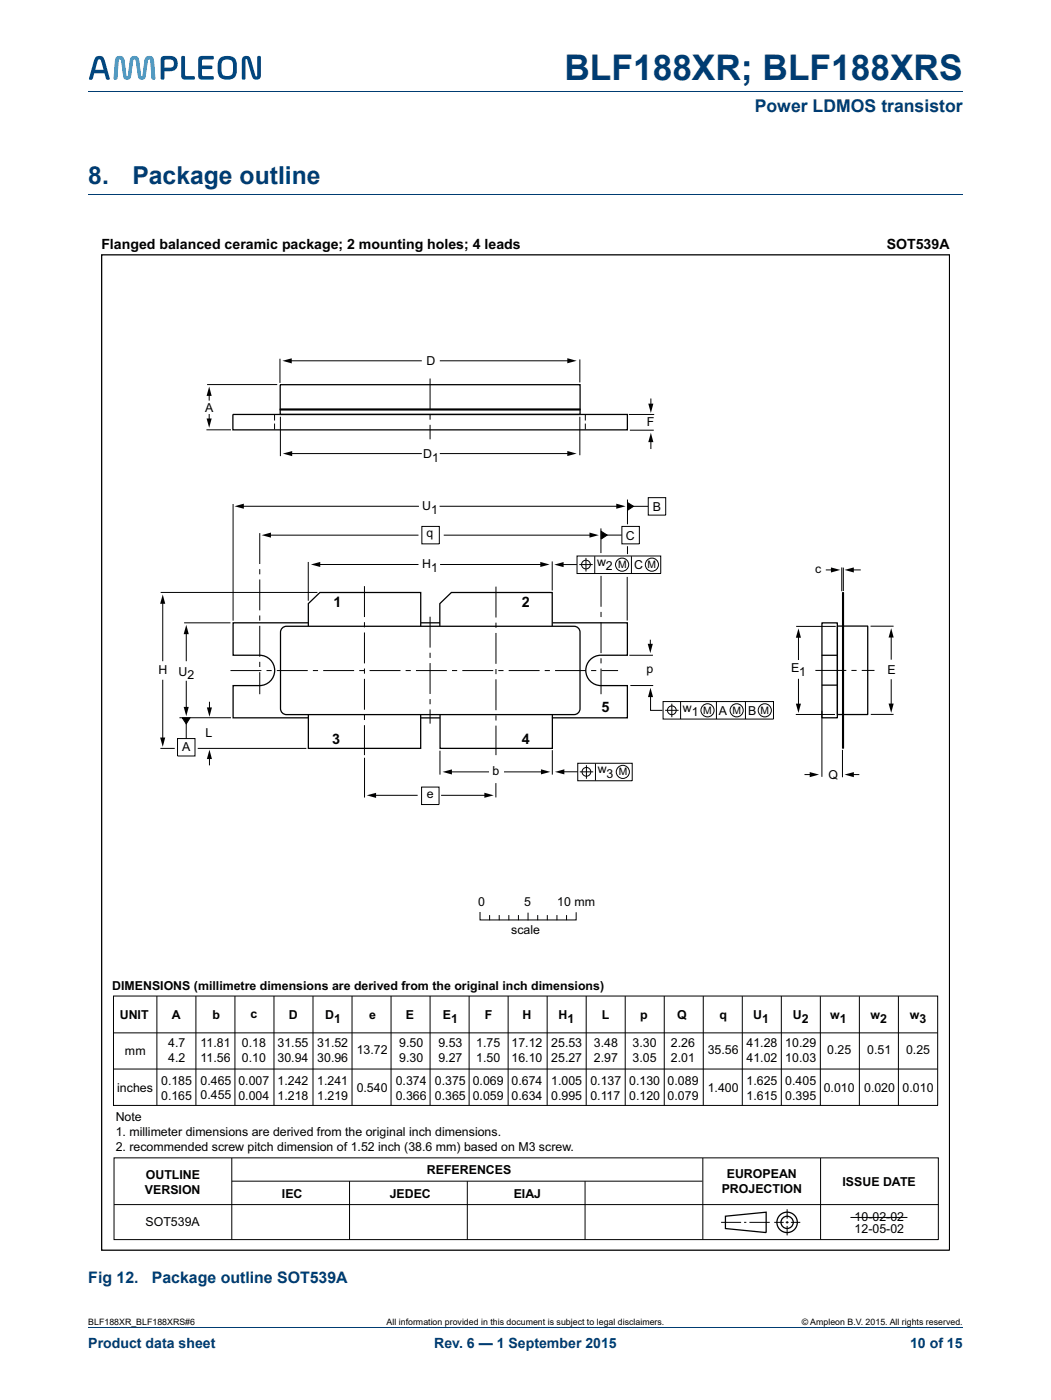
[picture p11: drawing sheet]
<svg xmlns="http://www.w3.org/2000/svg" width="210mm" height="280mm" viewBox="0 0 210 280" stroke-linecap="round" stroke-linejoin="round" font-family="sans-serif">
<path d="M17.6 18.3h174.7M17.6 265.3h174.7" fill="none" stroke="#003c72" stroke-width=".2"/>
<g fill="#00467f">
<path d="M36.2 11.3l.3-.1 .4 .1 .1 3.8 1.9 .2-.1 .6h-1.8a.71 .71 0 0 1-.8-.8z"/>
<path d="M39.8 11.4l.6-.2h2l.3 .1-.1 .6h-2l-.2 .1-.1 1.1h2l.1 .4-.1 .3h-2v1.1l.3 .3h2l.1 .6-.3 .1h-2a.71 .71 0 0 1-.8-.8v-3.1z"/>
<path d="M19.7 11.9l-.7 2h1.7l-.6-1.8-.1-.2zM19.1 11.4a1.15 1.15 0 0 1 1.3-.1 1.15 1.15 0 0 1 .6 1.1l.9 3.2-.1 .3-.6-.1-.3-1.2h-2.1l-.3 1.2-.7 .1v-.3l.9-3.2z"/>
<path d="M32.9 12l-.1 1.5h1.1a.82 .82 0 0 0 .8-.8 .82 .82 0 0 0-.8-.8zM32.3 11.4a3.4 3.4 0 0 1 2.8 .2 1.59 1.59 0 0 1 .3 1.7 1.59 1.59 0 0 1-1.5 .9h-1.1v1.6l-.4 .1-.3-.1v-3.8z"/>
<path d="M44.5 12.2a3.2 3.2 0 0 0 .1 2.8 1.19 1.19 0 0 0 1.3 .2 1.19 1.19 0 0 0 .6-1.2 2.2 2.2 0 0 0-.3-2l-1.1-.1zM43.9 11.7a2.36 2.36 0 0 1 3.2 .2 4.5 4.5 0 0 1-.2 3.5 2.35 2.35 0 0 1-3.2-.2 4.5 4.5 0 0 1 .2-3.5z"/>
</g>
<path d="M23.3 11.3a1 1 0 0 1 1.1 0 1 1 0 0 1 .5 .9l.3 2.8 .2 .3 .1-.3 .4-2.8a.97 .97 0 0 1 1-1 .97 .97 0 0 1 .9 1l.4 2.8 .1 .3 .2-.3 .3-2.8a.98 .98 0 0 1 1-1 .98 .98 0 0 1 1 1l.2 3.6-.4 .1-.3-.1-.3-3.6-.2-.3-.3 .3-.4 2.9a.8 .8 0 0 1-.8 .8 .8 .8 0 0 1-.8-.8l-.4-2.9-.2-.3-.3 .3-.4 2.9a.8 .8 0 0 1-.8 .8 .8 .8 0 0 1-.8-.8l-.4-2.9-.3-.3-.2 .3-.3 3.6-.4 .1-.3-.1 .2-3.6z" fill="#00a4e4"/>
<path d="M48.5 11.4a1.01 1.01 0 0 1 1.1-.1 1.01 1.01 0 0 1 .6 .8l.8 3.1 .2 .1 .2-.2v-3.8l.3-.1 .4 .1v3.7a.94 .94 0 0 1-.9 .9 .94 .94 0 0 1-1-.9l-.8-3.1-.2-.1-.2 .2v3.8l-.3 .1-.4-.1v-3.7z" fill="#00467f"/>
<path d="M17.6 38.8h174.7" fill="none" stroke="#003c72" stroke-width=".2"/>
<g fill="none" stroke="#000" stroke-width=".2">
<path d="M41.4 76.8h14M41.8 78.4v1.7M55.9 71.7v4.8M57.5 72.1h26.7M85.9 75.6v6.2M87.8 72.1h26.2M115.8 71.8v4.6M130 79.6v2.1M41.2 85.9h4.9M41.8 82.7v2M54.8 82.9v1.1M54.8 84.6v1.2"/>
<path d="M56 83.3v7.8M57.6 90.6h26.6M85.9 82.8v1.1M85.9 84.9v2.9M87.8 90.6h26.2M115.8 83.3v7.7M116.9 82.9v1.1M116.9 84.6v1.2M125.3 99.8v5M125.6 82.8h5.1M125.8 86h4.8M129.5 99.4h3.5v3.5h-3.5z"/>
<path d="M130 87.6v2.1M32.1 118.4h31.3M32.5 119.9v12.2M46.6 100.7v23.3M47.6 101.2h36.1M51.9 106.5v6.2M51.9 113.7v1.1M51.9 115.8v6.2M53.1 106.9h30.5M61.6 112.3v7.7M62.9 112.8h20.7M72.8 117.1v6.2"/>
<path d="M84.3 105.2h3.4v3.5h-3.4zM87.8 101.2h36M87.9 112.8h20.8M88.6 106.9h29.9M99.1 117.2v6.2M110.3 112.2v5.8M111.8 112.8h3.4M115.2 111.1h16.8v3.5h-16.8zM115.7 112.8h2.7M117 111.5v2.7M118.8 111.1v3.5M120 105.6v4.9"/>
<path d="M120 115.1v6.1M120.1 106.2l1.2 .7-1.2 .8zM120.6 106.9h3.6M124.2 105.2h3.5v3.5h-3.5zM125.3 115.3v8.7M125.3 109.1v1.6M125.3 100.4l1.2 .8-1.2 .8zM125.9 101.2h3.5M126.1 111.1v3.5M164.9 113.9h2.1M168.1 113.4v4.8M168.4 113.4v4.7"/>
<path d="M169.8 113.9h2.1M32.5 135.8v12.7M36.8 124.5h9.2M37.2 126v6.1M37.2 136v6.3M46 134h6.2M51.9 123v1M51.9 125.1v6.1M51.9 132.3v1M51.9 134.3v4.4M53.2 134h1.1M55.3 134h6.2"/>
<path d="M62.5 134h1M64.5 134h6.2M71.8 134h1M72.8 124.3v1.1M72.8 126.4v6.2M72.8 133.6v1M72.8 135.6v6.2M73.8 134h6.2M81 134h1M83.1 134h6.1M85.9 123.2v6.2M85.9 130.4v1.1"/>
<path d="M85.9 132.5v6.2M85.9 139.7v1M90.3 134h1M92.3 134h6.2M99.1 124.4v1M99.1 126.5v6.2M99.1 133.7v1M99.1 135.7v6.2M99.5 134h1.1M101.6 134h6.2M108.8 134h1M110.9 134h6.1"/>
<path d="M118.1 134h1M120 122.3v1M120 124.3v6.2M120 131.5v1.1M120 133.6v5.1M120.1 134h3.3M125.7 130.9h4.7M125.9 137h4.6M129.9 127.8v1.9M129.9 138.6v3.3h2.4M159 125.2h7.9M159.5 135.6v6.1"/>
<path d="M159.5 126.7v5.2M162.8 134h6.2M170 134h1.1M172.1 134h2.6M173.9 125.1h4.6M178 126.6v5.2M178 135.7v6M32 149.5h2.9M35.5 147.6h3.4v3.5h-3.4zM35.8 143.4h10.3M36.4 143.4h1.5l-.7 1.2zM37.2 144v3.6"/>
<path d="M39.5 149.5h21.7M41.8 140.2v2.2M41.8 150.9v2M72.8 142.8v1.1M72.8 144.9v6M72.8 151.4v8M74.4 158.9h9M84.2 157.3h3.5v3.5h-3.5zM85.9 141.8v2.8M87.9 150v4.8M88.1 158.9h9.4M89.5 154.2h8.2"/>
<path d="M99 156.5v2.8M99.1 142.9v1.1M99.1 145v5.9M100.7 154.2h8.1M110.3 149.9v4.9M112 154.2h3.4M115.4 152.5h10.9v3.5h-10.9zM115.8 154.2h2.7M117.1 152.9v2.7M118.9 152.6v3.4M132.4 140.2h22.1v3.5h-22.1zM132.8 141.9h2.7"/>
<path d="M134.2 140.6v2.7M135.9 140.2v3.5M143.1 140.2v3.5M148.9 140.2v3.5M158.9 142.8h7.9M160.7 154.8h2.1M164.1 142v13.2M168.3 149.8v5.5M169.8 154.8h1.8M173.9 142.8h4.6M22.7 199h164.6v21.9h-164.6zM31.3 199v21.9"/>
<path d="M39.1 199v21.9M46.9 199v21.9M54.7 199v21.9M62.5 199v21.9M70.3 199v21.9M78.1 199v21.9M85.9 199v21.9M93.7 199v21.9M95.9 182.3v1.5h19.2v-1.4M97.8 183v.8M99.7 183v.8M101.5 199v21.9"/>
<path d="M101.6 183v.8M103.5 183v.8M105.5 182.5v1.3M107.4 183v.8M109.3 199v21.9M109.3 183v.8M111.2 183v.8M113.1 183v.8M117.1 199v21.9M124.9 199v21.9M132.7 199v21.9M140.5 199v21.9"/>
<path d="M148.2 199v21.9M156 199v21.9M163.8 199.1v21.8M171.6 199.1v21.8M179.4 199v21.9M22.7 206.4h164.6M22.7 213.6h164.6M22.8 231.4h164.6v16.3h-164.6zM46.3 231.4v16.3M46.3 236h94M69.8 236v11.7M93.3 236v11.7"/>
<path d="M116.8 236v11.7M140.4 231.4v16.3M163.9 231.4v16.3M22.8 240.7h164.6M144 244.3h4M148.6 244.3h.5M149.7 244.3h4M154.6 244.3h1.9M156.9 244.3h.6M157.2 241.6v1.9M157.2 244v.5M157.2 245v1.9"/>
<path d="M157.9 244.3h1.9M169.8 243.3h11.4"/>
<circle cx="117" cy="112.8" r=".87"/>
<circle cx="124.2" cy="112.8" r="1.31"/>
<circle cx="130.2" cy="112.8" r="1.31"/>
<circle cx="117.1" cy="154.2" r=".87"/>
<circle cx="124.4" cy="154.2" r="1.31"/>
<circle cx="134.2" cy="141.9" r=".87"/>
<circle cx="141.3" cy="141.9" r="1.31"/>
<circle cx="147.1" cy="141.9" r="1.31"/>
<circle cx="152.7" cy="141.9" r="1.31"/>
</g>
<g fill="none" stroke="#000" stroke-width=".25">
<path d="M20.3 50.9h169.3v198.9h-169.3zM56 76.9h59.9v5.9h-59.9zM46.5 82.8h78.8v3.1h-78.8zM56 81.7h59.8v.2h-59.8zM60.3 81.7l.1 .2M85.2 81.8v.1M86.6 81.8v.1M111.5 81.7v.2M168.3 118.4h.2v31.1h-.2zM56.5 125.4l.7-.3h57.5a1.19 1.19 0 0 1 1.1 1.2v15.3a1.19 1.19 0 0 1-1.1 1.2h-57.5a1.19 1.19 0 0 1-1.2-1.2v-15.3l.1-.3zM61.5 124.5h-14.9v6.4h5.2a3 3 0 0 1 3.1 3.1 3 3 0 0 1-3.1 3h-5.2v6.4h15M61.6 125.1v-4.5l2.3-2.2h20.1v6.7"/>
<path d="M84.1 124.5h3.8M87.8 125.1v-4.5l2.3-2.2h20.2v6.7M110.3 124.5h15v6.4h-5.3a3 3 0 0 0-3 3.1 3 3 0 0 0 3 3h5.3v6.4h-15.1M164.2 124.5h3v18.9h-3zM164.2 130.9h3M164.2 136.9h3M167.2 125.1h6.1v17.7h-6.1zM61.6 142.8v6.7h22.4v-6.7M84.1 143.5h3.8M87.9 142.8v6.7h22.4v-6.7M144.9 243l8.1-.8v4.1l-8.1-.8z"/>
<circle cx="157.2" cy="244.3" r="2.04"/>
<circle cx="157.2" cy="244.3" r="1.22"/>
</g>
<g fill="#000">
<path d="M41.8 77.2l.5 1.9h-1zM56.4 72.1l1.9-.5v1zM113.3 71.6l1.9 .5-1.9 .5zM41.3 83.6h1l-.5 1.9zM56.5 90.6l1.9-.5v1.1zM113.3 90.1l1.9 .5-1.9 .5zM130 86.5l.5 1.8h-1zM129.5 80.7h1l-.5 1.8zM46.8 101.2l1.9-.6v1.1zM52.3 106.9l1.8-.5v1zM62.1 112.8l1.9-.5v1zM107.9 112.3l1.9 .5-1.9 .5z"/>
<path d="M110.7 112.8l1.9-.5v1zM117.7 106.4l1.9 .5-1.9 .5zM120.1 106.2l1.2 .7-1.2 .8zM123.1 100.6l1.8 .6-1.8 .5zM125.3 100.4l1.2 .8-1.2 .8zM166 113.4l1.8 .5-1.8 .5zM168.7 113.9l1.8-.5v1zM32.5 118.8l.5 1.8h-1zM37.2 124.9l.5 1.8h-1zM129.4 128.7h1l-.5 1.8zM129.9 137.4l.5 1.9h-1zM159.5 125.6l.5 1.8h-1.1z"/>
<path d="M178 125.5l.5 1.9h-1zM32 147.4h1l-.5 1.8zM36.4 143.4h1.5l-.7 1.2zM36.7 141.3h1l-.5 1.8zM41.8 149.8l.5 1.9h-1zM41.3 141.4h1l-.5 1.8zM73.2 158.9l1.9-.5v1zM88.4 154.2l1.9-.5v1.1zM96.7 158.4l1.9 .5-1.9 .5zM108 153.7l1.9 .5-1.9 .5zM110.8 154.2l1.9-.5v1zM158.9 140.6h1.1l-.5 1.9z"/>
<path d="M161.7 154.3l1.9 .5-1.9 .5zM168.7 154.8l1.8-.5v1zM177.5 140.6h1l-.5 1.9z"/>
</g>
<text font-size="7" fill="#003c72" x="112.7" y="16">BLF188XR; BLF188XRS</text>
<g font-size="4.9" fill="#003c72">
<text x="17.6" y="36.8">8.</text>
<text x="26.5" y="36.8">Package outline</text>
</g>
<text font-size="3.5" fill="#003c72" x="150.7" y="22.4">Power LDMOS transistor</text>
<g font-size="3.2" fill="#003c72">
<text x="17.6" y="256.3">Fig 12.</text>
<text x="30.3" y="256.3">Package outline SOT539A</text>
</g>
<g font-size="2.9">
<text x="66.6" y="121.3">1</text>
<text x="104.2" y="121.3">2</text>
<text x="120.1" y="142.2">5</text>
<text x="66.3" y="148.7">3</text>
<text x="104.2" y="148.7">4</text>
</g>
<g font-size="2.8">
<text x="20.2" y="49.7">Flanged balanced ceramic package; 2 mounting holes; 4 leads</text>
<text x="177.1" y="49.7">SOT539A</text>
</g>
<g font-size="2.8" fill="#003c72">
<text x="17.6" y="269.3">Product data sheet</text>
<text x="86.7" y="269.3">Rev. 6 — 1 September 2015</text>
<text x="181.7" y="269.3">10 of 15</text>
</g>
<g font-size="2.5">
<text x="85.2" y="73">D</text>
<text x="40.9" y="82.3">A</text>
<text x="129.2" y="85.2">F</text>
<text x="84.5" y="91.5">D</text>
<text x="86.3" y="92.3">1</text>
<text x="84.3" y="101.9">U</text>
<text x="85.2" y="107.3">q</text>
<text x="86.1" y="102.7">1</text>
<text x="125" y="107.8">C</text>
<text x="130.4" y="102">B</text>
<text x="84.3" y="113.5">H</text>
<text x="119.2" y="113.1">w</text>
<text x="121" y="113.9">2</text>
<text x="126.7" y="113.7">C</text>
<text x="86.1" y="114.3">1</text>
<text x="162.8" y="114.6">c</text>
<text x="31.7" y="134.8">H</text>
<text x="35.7" y="135">U</text>
<text x="37.5" y="135.8">2</text>
<text x="129.1" y="134.6">p</text>
<text x="158" y="134.2">E</text>
<text x="159.6" y="135.1">1</text>
<text x="177.2" y="134.7">E</text>
<text x="136.4" y="142.3">w</text>
<text x="138.2" y="143.1">1</text>
<text x="143.6" y="142.9">A</text>
<text x="149.4" y="142.9">B</text>
<text x="36.4" y="150">A</text>
<text x="41.1" y="147.2">L</text>
<text x="98.4" y="154.9">b</text>
<text x="119.4" y="154.6">w</text>
<text x="121.1" y="155.4">3</text>
<text x="165.5" y="155.6">Q</text>
<text x="85.3" y="159.5">e</text>
<text x="95.5" y="181.1">0</text>
<text x="104.7" y="181.1">5</text>
<text x="111.3" y="181.1">10 mm</text>
<text x="102.1" y="186.6">scale</text>
<text x="22.4" y="197.7">DIMENSIONS (millimetre dimensions are derived from the original inch dimensions)</text>
<text x="23.9" y="203.7">UNIT</text>
<text x="34.3" y="203.5">A</text>
<text x="42.5" y="203.5">b</text>
<text x="50" y="203.4">c</text>
<text x="57.7" y="203.5">D</text>
<text x="64.9" y="203.5">D</text>
<text x="73.7" y="203.5">e</text>
<text x="81.1" y="203.5">E</text>
<text x="88.4" y="203.5">E</text>
<text x="96.8" y="203.5">F</text>
<text x="104.3" y="203.5">H</text>
<text x="111.6" y="203.5">H</text>
<text x="120.2" y="203.5">L</text>
<text x="127.9" y="203.5">p</text>
<text x="135.2" y="203.5">Q</text>
<text x="143.7" y="203.5">q</text>
<text x="150.4" y="203.5">U</text>
<text x="158.4" y="203.5">U</text>
<text x="165.8" y="203.5">w</text>
<text x="173.9" y="203.5">w</text>
<text x="181.7" y="203.5">w</text>
<text x="33.6" y="209.2">4.7</text>
<text x="40.1" y="209.2">11.81</text>
<text x="48.3" y="209.3">0.18</text>
<text x="55.4" y="209.2">31.55</text>
<text x="63.4" y="209.2">31.52</text>
<text x="66.7" y="204.3">1</text>
<text x="79.7" y="209.2">9.50</text>
<text x="87.6" y="209.2">9.53</text>
<text x="90.1" y="204.3">1</text>
<text x="95.1" y="209.3">1.75</text>
<text x="102.2" y="209.2">17.12</text>
<text x="110.1" y="209.3">25.53</text>
<text x="113.3" y="204.3">1</text>
<text x="118.6" y="209.2">3.48</text>
<text x="126.4" y="209.2">3.30</text>
<text x="134" y="209.2">2.26</text>
<text x="149.1" y="209.3">41.28</text>
<text x="152.2" y="204.3">1</text>
<text x="156.8" y="209.3">10.29</text>
<text x="160.1" y="204.3">2</text>
<text x="167.8" y="204.3">1</text>
<text x="175.8" y="204.3">2</text>
<text x="183.6" y="204.3">3</text>
<text x="24.9" y="210.8">mm</text>
<text x="33.6" y="212.2">4.2</text>
<text x="40.1" y="212.2">11.56</text>
<text x="48.3" y="212.3">0.10</text>
<text x="55.4" y="212.2">30.94</text>
<text x="63.4" y="212.2">30.96</text>
<text x="71.2" y="210.7">13.72</text>
<text x="79.7" y="212.2">9.30</text>
<text x="87.6" y="212.2">9.27</text>
<text x="95.1" y="212.2">1.50</text>
<text x="102.2" y="212.2">16.10</text>
<text x="110.1" y="212.2">25.27</text>
<text x="118.6" y="212.2">2.97</text>
<text x="126.4" y="212.2">3.05</text>
<text x="134" y="212.2">2.01</text>
<text x="141.3" y="210.6">35.56</text>
<text x="149.1" y="212.2">41.02</text>
<text x="156.8" y="212.2">10.03</text>
<text x="165.2" y="210.6">0.25</text>
<text x="173.2" y="210.6">0.51</text>
<text x="181" y="210.6">0.25</text>
<text x="23.4" y="218.3">inches</text>
<text x="32.2" y="216.8">0.185</text>
<text x="32.2" y="219.8">0.165</text>
<text x="40.1" y="216.7">0.465</text>
<text x="40.1" y="219.7">0.455</text>
<text x="47.6" y="216.9">0.007</text>
<text x="47.6" y="219.8">0.004</text>
<text x="55.4" y="216.8">1.242</text>
<text x="55.4" y="219.8">1.218</text>
<text x="63.4" y="216.8">1.241</text>
<text x="63.4" y="219.8">1.219</text>
<text x="71.2" y="218.3">0.540</text>
<text x="79" y="216.8">0.374</text>
<text x="79" y="219.8">0.366</text>
<text x="86.9" y="216.8">0.375</text>
<text x="86.9" y="219.8">0.365</text>
<text x="94.4" y="216.8">0.069</text>
<text x="94.4" y="219.8">0.059</text>
<text x="102.2" y="216.8">0.674</text>
<text x="102.2" y="219.8">0.634</text>
<text x="110.1" y="216.9">1.005</text>
<text x="110.1" y="219.8">0.995</text>
<text x="117.9" y="216.8">0.137</text>
<text x="117.9" y="219.8">0.117</text>
<text x="125.7" y="216.8">0.130</text>
<text x="125.7" y="219.7">0.120</text>
<text x="133.3" y="216.8">0.089</text>
<text x="133.3" y="219.7">0.079</text>
<text x="141.3" y="218.2">1.400</text>
<text x="149.1" y="216.9">1.625</text>
<text x="149.1" y="219.8">1.615</text>
<text x="156.8" y="216.8">0.405</text>
<text x="156.8" y="219.8">0.395</text>
<text x="164.5" y="218.2">0.010</text>
<text x="172.6" y="218.2">0.020</text>
<text x="180.3" y="218.2">0.010</text>
<text x="23.1" y="224">Note</text>
<text x="23.1" y="227">1. millimeter dimensions are derived from the original inch dimensions.</text>
<text x="23.1" y="229.9">2. recommended screw pitch dimension of 1.52 inch (38.6 mm) based on M3 screw.</text>
<text x="28.9" y="238.6">VERSION</text>
<text x="29.1" y="235.7">OUTLINE</text>
<text x="56.3" y="239.3">IEC</text>
<text x="77.8" y="239.3">JEDEC</text>
<text x="85.3" y="234.6">REFERENCES</text>
<text x="102.6" y="239.3">EIAJ</text>
<text x="144.1" y="238.3">PROJECTION</text>
<text x="145.2" y="235.4">EUROPEAN</text>
<text x="168.3" y="236.9">ISSUE DATE</text>
<text x="29.1" y="245.1">SOT539A</text>
<text x="170.7" y="244">10-02-02</text>
<text x="170.7" y="246.5">12-05-02</text>
</g>
<g font-size="2.1">
<text x="123.4" y="113.5">M</text>
<text x="129.3" y="113.5">M</text>
<text x="140.5" y="142.6">M</text>
<text x="146.3" y="142.6">M</text>
<text x="151.9" y="142.6">M</text>
<text x="123.6" y="154.9">M</text>
</g>
<g font-size="1.8">
<text x="17.6" y="264.7">BLF188XR_BLF188XRS#6</text>
<text x="77.2" y="264.7">All information provided in this document is subject to legal disclaimers.</text>
<text x="160.1" y="264.7">© Ampleon B.V. 2015. All rights reserved.</text>
</g>
</svg>
